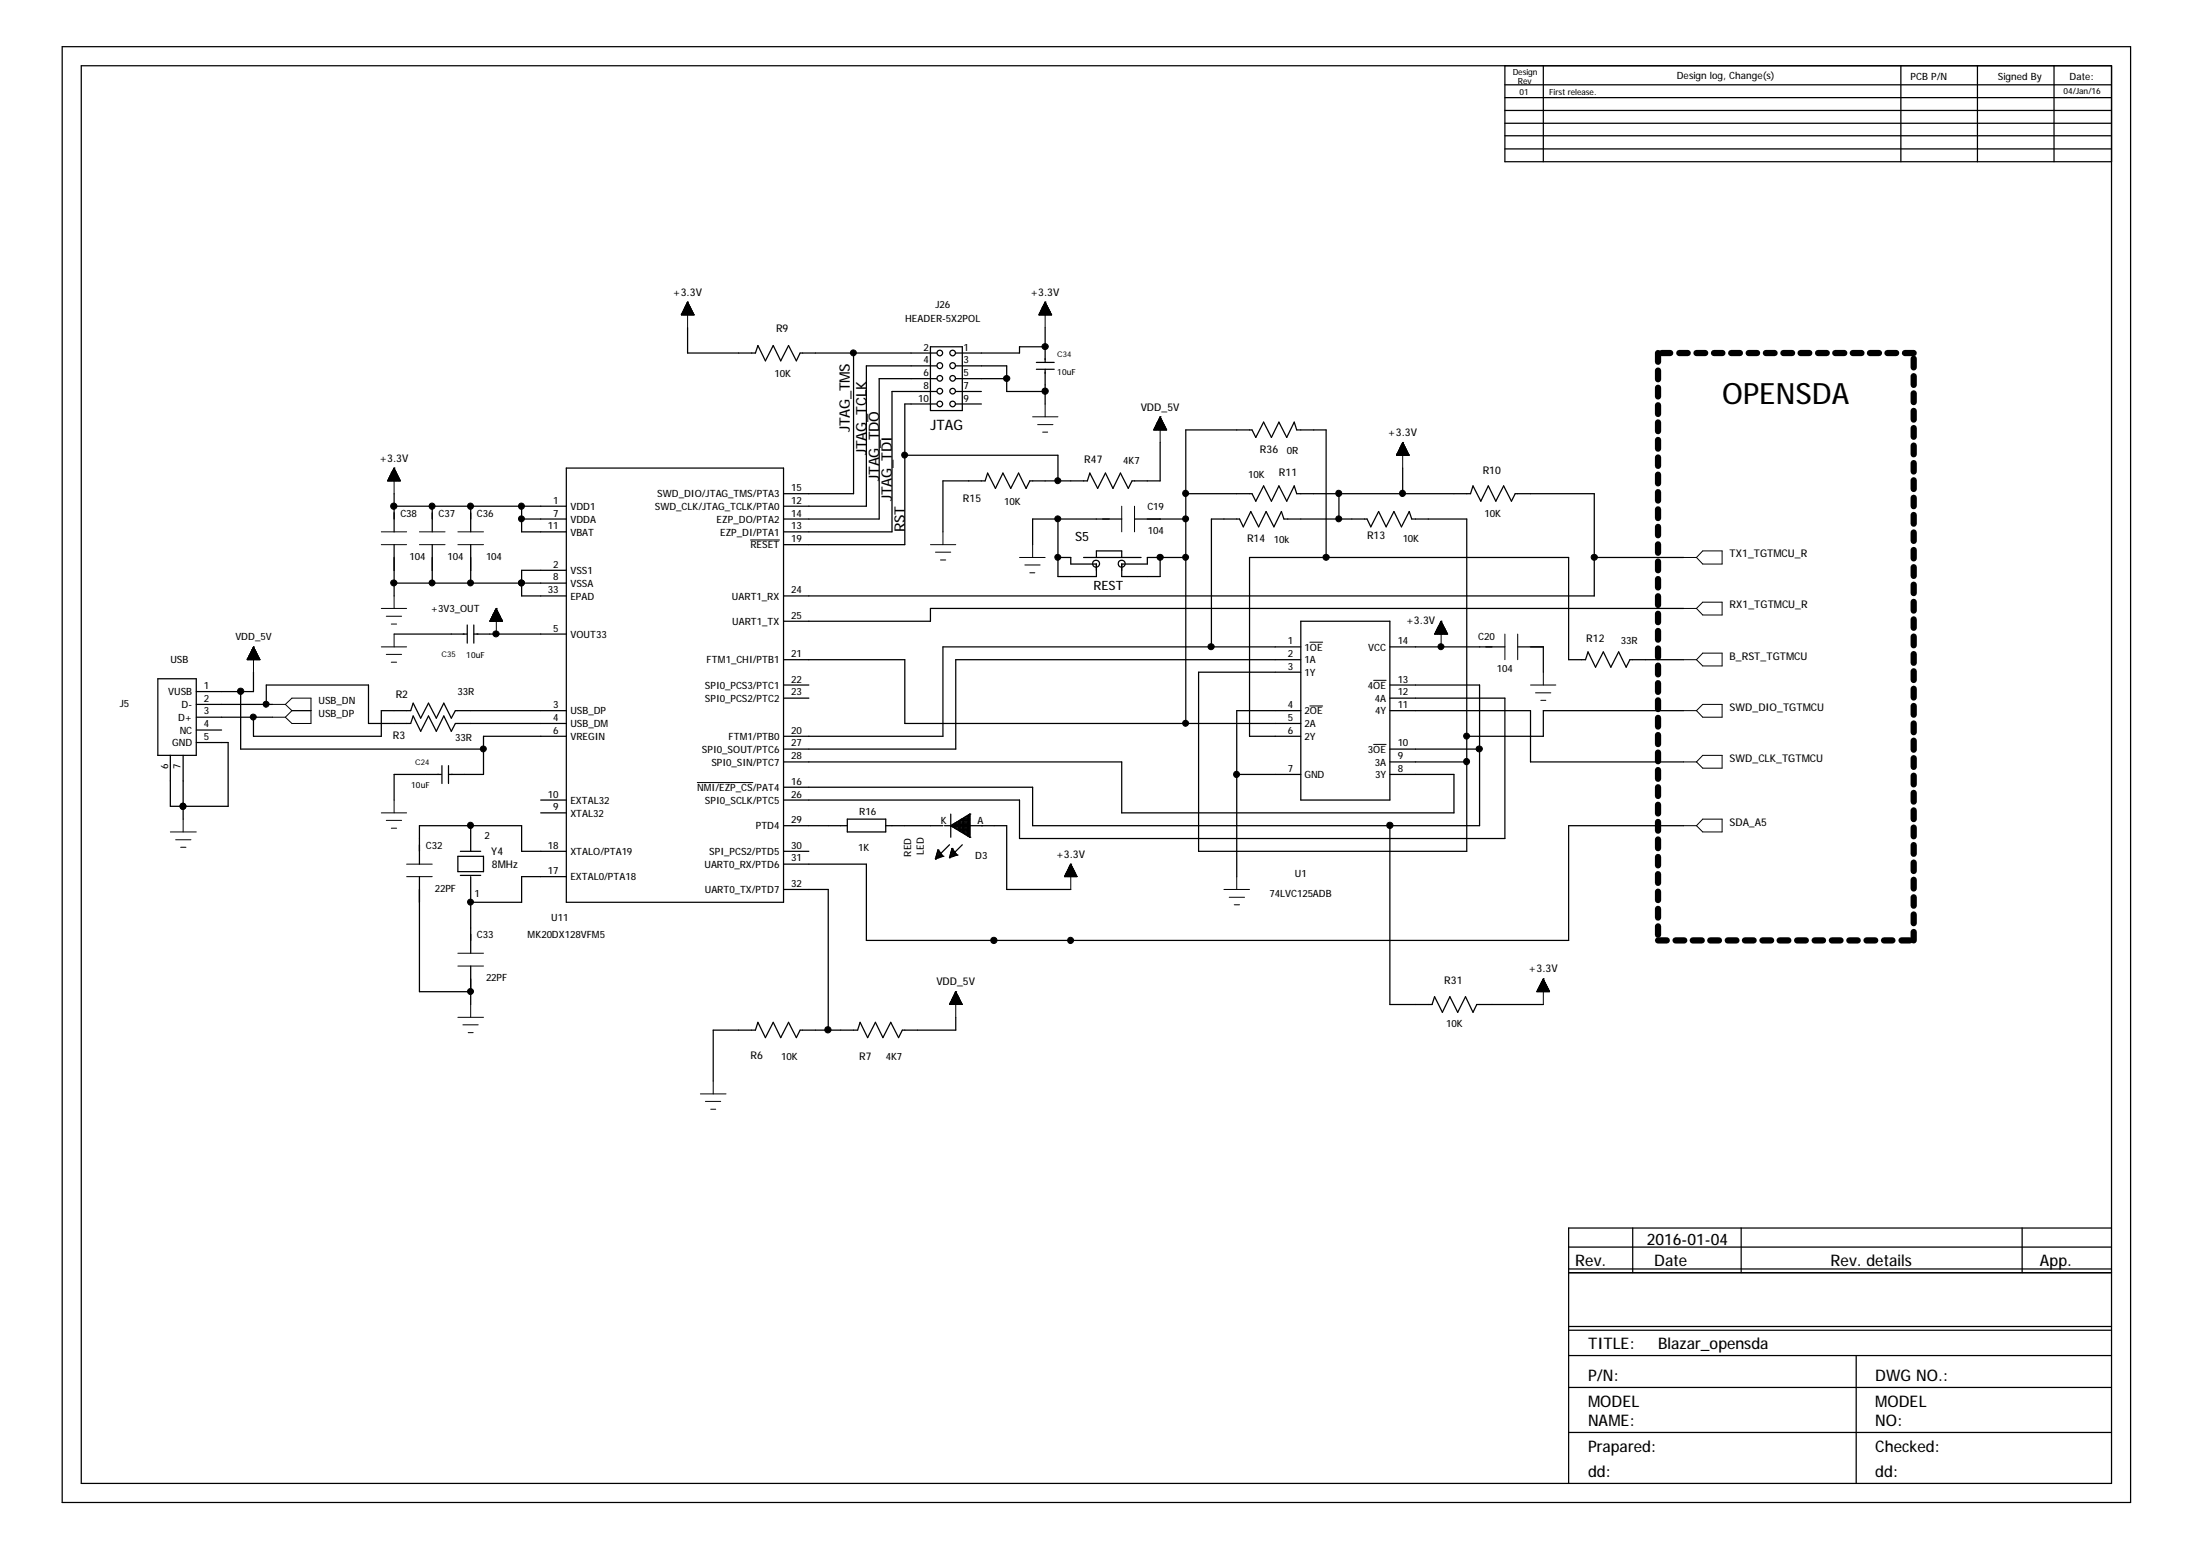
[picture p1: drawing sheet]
<svg xmlns="http://www.w3.org/2000/svg" width="297mm" height="210mm" viewBox="0 0 297 210" stroke-linecap="round" stroke-linejoin="round" font-family="sans-serif">
<g fill="none" stroke="#000" stroke-width=".17">
<path d="M8.4 6.3h280.2v197.2h-280.2zM11 8.9h275v192h-275zM203.8 8.9v13h82.2M203.8 11.5h82.2M203.8 13.2h82.2M203.8 15h82.2M203.8 16.7h82.2M203.8 18.4h82.2M209 8.9v13M257.5 8.9v13M267.8 8.9v13M278.2 8.9v13"/>
<path d="M203.8 20.2h82.2M93.1 44.4v3.4h9.2l.4-1 1 2.1 1-2.1 1 2.1 1.1-2.1 1.1 2.1 .5-1.1h18.5M115.6 47.8v19.1h-9.5M126 47h4.3v8.6h-4.3zM126.9 49.5h-9.6v19.1h-11.2M126.9 51.3h-7.8v19h-13M126.9 53h-6.1v19h-14.7M126.9 54.7h-4.3v19.1h-16.5M129.5 49.5h6.9v3.5h5.2M129.5 51.3h6.9M129.5 53h3.4M129.5 54.7h3.4"/>
<path d="M140.4 49.1h2.4M140.4 50h2.4M141.6 47h.1M141.6 47h-3.5v.8h-8.6M141.6 44.4v4.7M141.6 50v4.7M157.1 59.9v5.2h-3.8l-.5 1-1-2-1.1 2-1-2-1 2-1.1-2-.3 1h-7.8l-.5 1-1-2-1.1 2-1.1-2-1 2-1-2-.4 1h-5.7v6.9M53.4 68.6h.1M53.4 68.6h23.3M53.4 79h23.3M53.4 66.9v5.1M53.4 73.8v6.9"/>
<path d="M58.5 68.6h.1M58.5 68.6v3.4M58.5 73.8v5.2M63.8 68.6h.1M63.8 68.6v3.4M63.8 73.8v5.2M70.7 79h.1M70.7 70.3h6M70.7 68.6v3.4h6M76.7 63.4h29.4v58.8h-29.4zM76.7 77.2h-6v3.5h6M122.6 61.7h20.7v3.4"/>
<path d="M143.3 70.3v7.8h5.2v-1.7h-3.5v-.9h-1.7M146.8 75.5h7.8M148.5 75.5v-.9h3.4v.9M151.9 70.3h-12v3.5M153.7 70.3h6.9M157.1 75.5v2.6h-5.2v-1.7h3.5v-.9h5.2M160.6 66.9h9l.5 1 1.1-2.1 1 2.1 1-2.1 1.1 2.1 1-2.1 .3 1.1h23.6l.3-1.1 1.1 2.1 1-2.1 1 2.1 1.1-2.1 1 2.1 .5-1h10.7v13.8h-109.8M179.6 75.5v-17.3h-4l-.3-1-1 2-1.1-2-1 2-1-2-1.1 2-.5-1h-9v39.8M181.4 66.9v3.4M190 63.4v3.5M215.9 75.5h12.1M21.4 91.9h5.2v10.4h-5.2z"/>
<path d="M26.6 95.4h10.3M26.6 97.1h10.3M26.6 98.9h3.4M32.6 93.7v7.7h32.9M34.3 91v2.7h-7.7M36.1 95.4v-2.6h13.8v5.2h5.7l.4-1 1 2 1-2 1.1 2 1-2 1 2 .6-1h15M53.4 85.9h9.8M63.3 84.6v2.5M64.2 85.9h12.5M64.2 84.6v2.5M67.2 85.9h.1M76.7 96.2h-15l-.6 1.1-1-2.1-1 2.1-1.1-2.1-1 2.1-1-2.1-.4 1h-4v3.5h-17.3v-2.6"/>
<path d="M76.7 99.7h-11.2v5.2h-4.8M106.1 89.3h16.5v8.7h53.6M106.1 94.5h3.5M106.1 92.8h3.5M164.1 87.6v-17.3h3.8l.5 1 1-2 1.1 2 1-2 1.1 2 1-2 .3 1h11.3l.5 1 1-2 1 2 1.1-2 1 2 1.1-2 .3 1h7.5v45h-36.4v-24.3h13.9M176.2 84.1h12.1v24.2h-12.1zM176.2 87.6h-48.5v12.1h-21.6M176.2 89.3h-46.7v12.1h-23.4M176.2 96.2h-8.7v22.5M188.3 94.5h15.5v19.1h-65.7v-5.3h-32M188.3 87.6h15.5M188.3 96.2h19v7h20.7"/>
<path d="M188.3 92.8h12.1v19h-60.5v-5.2h-33.8M195.2 87.6h.1M205.6 87.6h3.4v3.4M228 96.2h-19v3.5h-10.3M228 89.3h-7.2l-.5 1.1-1.1-2.1-1 2.1-1-2.1-1.1 2.1-1-2.1-.3 1h-2.3v-13.8h-43.3v24.2h7M228 82.4h-102v1.7h-19.9M24.8 109.2h.1M24.8 102.3v8.6M26.6 100.6h4.3v8.6h-7.8v-6.9M56.8 118.7v15.6h7M59.8 104.9h-6.4v3.4M59.9 103.7v2.4"/>
<path d="M60.7 103.7v2.4M62 116h3.5v2h-3.5zM62.4 115.3h2.7M62.4 118.5h2.7M63.8 111.8h.1M63.8 111.8v3.5M63.8 118.7v10.4M73.2 108.3h3.5M73.2 110.1h3.5M76.7 118.7h-6v3.5h-6.9M76.7 115.3h-6v-3.5h-13.9v5.2M106.1 103.2h45.8v6.9h45v-5.2h-8.6"/>
<path d="M106.1 115.3h3.5M106.1 111.8h8.7M114.8 110.9h5.2v1.8h-5.2zM120 111.8h7.7M126.7 116.3h.1M126.8 116h.9M126.9 115.8h.7M126.9 115.6v.7M126.9 115.6h.6M127 115.4h.3M127 115.3h.2M127 115.1h.1"/>
<path d="M127 115.1l.2 .2M127 115.1l-.3 1.2M127 115.1v1.1M127.2 115.3l.5 .7M127.2 115.3v.8h-.4M127.4 115.5v.5M127.6 115.8v.2M127.7 116h.1M127.7 116l-1 .3M127.9 111.8h8.5v8.7h8.6M128.6 116.1h.1M128.6 114.4l-1.7 1.7"/>
<path d="M128.7 115.8h.9M128.8 111.8h.1M128.8 110.3v3.1M128.8 115.4v.6M128.8 111.8l2.6 1.6M128.8 115.6h.7M128.8 115.4h.6M128.9 115.3h.3M128.9 115.1h.2M128.9 114.9h.1M128.9 111.7v.2M128.9 114.9v1.1"/>
<path d="M128.9 114.9l.2 .2M128.9 114.9l-.3 1.2M129.1 111.6h2.3M129.1 112h2.3M129.1 115.1v.9h-.4M129.1 111.6v.4M129.1 115.1l.5 .7M129.3 111.5v.6M129.3 115.3v.6M129.3 112.2h2.1M129.4 111.5h2M129.5 111.4v.8"/>
<path d="M129.5 115.6v.2M129.6 115.8h.1M129.6 115.8l-1 .3M129.8 111.2v1.3M129.9 112.5h1.5M130.1 111v1.6M130.2 112.7h1.2M130.2 110.9h1.2M130.3 110.9v1.8M130.3 114.4l-1.7 1.7M130.7 110.7v2.3M130.8 113h.6"/>
<path d="M130.8 110.6h.6M130.9 110.5v2.5M131 110.5v2.7M131.1 113.2h.3M131.1 110.4h.3M131.2 110.3v3M131.4 110.3h.1M131.4 113.4h.1M131.4 110.3v3.1M131.4 110.3l-2.6 1.5M131.4 111.3h-1.8v1h1.8M131.4 111.1h-1.4v1.4"/>
<path d="M131.4 110.8h-.9v2h.9M167.5 104.9h8.7M188.3 111.8v24.2h5.7l.3-1 1.1 2.1 1-2.1 1 2.1 1.1-2.1 1 2.1 .5-1.1h9M188.3 103.2h10.4M188.3 101.4h12.1M228 111.8h-15.5v15.6h-95.2v-10.4h-11.2M63.8 122.2h.1M63.8 134.3h.1M63.8 130.8v5.2M106.1 120.5h6.1v19M129.5 137.8v1.7h-7.3l-.5 1-1.1-2.1-1 2.1-1-2.1-1.1 2.1-1-2.1-.3 1.1h-7.8l-.5 1-1.1-2.1-1.1 2.1-1-2.1-1 2.1-1-2.1-.4 1.1h-5.7v6.9M134.7 127.4h.1"/>
<path d="M145 127.4h.1M212.5 179.6h73.5M212.5 171.8h73.5M212.5 172.4h73.5M212.5 168.9h73.5M221.1 166.3v6.1M235.8 166.3v6.1M273.9 166.3v6.1M286 166.3h-73.5v34.6M212.5 180.1h73.5M212.5 183.6h73.5M212.5 187.9h73.5"/>
<path d="M212.5 194h73.5M251.4 183.6v17.3"/>
<circle cx="127.3" cy="49.5" r=".39"/>
<circle cx="127.3" cy="53" r=".38"/>
<circle cx="127.3" cy="54.7" r=".38"/>
<circle cx="127.3" cy="47.8" r=".38"/>
<circle cx="127.3" cy="51.2" r=".38"/>
<circle cx="129" cy="49.5" r=".39"/>
<circle cx="129" cy="53" r=".38"/>
<circle cx="129" cy="47.8" r=".38"/>
<circle cx="129" cy="54.7" r=".38"/>
<circle cx="129" cy="51.2" r=".38"/>
<circle cx="148.5" cy="76.3" r=".47"/>
<circle cx="151.9" cy="76.3" r=".47"/>
</g>
<g fill="none" stroke="#000" stroke-width=".85">
<path d="M224.6 47.8v1.2M224.6 50.2v1.2M224.6 52.5v1.2M224.6 54.9v1.2M224.6 57.2v1.2M224.6 59.6v1.2M225.1 47.8h1.1M227.5 47.8h1.1M229.8 47.8h1.2M232.2 47.8h1.1M234.5 47.8h1.2M236.9 47.8h1.1"/>
<path d="M239.2 47.8h1.2M241.6 47.8h1.1M243.9 47.8h1.2M246.3 47.8h1.1M248.6 47.8h1.2M251 47.8h1.1M253.3 47.8h1.2M255.7 47.8h1.1M258 47.8h1.2M259.2 48.6v1.2M259.2 50.9v1.2M259.2 53.3v1.2"/>
<path d="M259.2 55.6v1.2M259.2 58v1.2M224.6 61.9v1.2M224.6 64.3v1.2M224.6 66.6v1.2M224.6 69v1.2M224.6 71.3v1.2M224.6 73.7v1.2M224.6 76v1.2M224.6 78.4v1.2M259.2 60.3v1.2M259.2 62.7v1.2"/>
<path d="M259.2 65v1.2M259.2 67.4v1.2M259.2 69.7v1.2M259.2 72.1v1.2M259.2 74.5v1.1M259.2 76.8v1.2M259.2 79.2v1.1M224.6 80.7v1.2M224.6 83.1v1.2M224.6 85.4v1.2M224.6 87.8v1.2M224.6 90.1v1.2"/>
<path d="M224.6 92.5v1.2M224.6 94.8v1.2M224.6 97.2v1.2M224.6 99.5v1.3M259.2 81.5v1.2M259.2 83.9v1.1M259.2 86.2v1.2M259.2 88.6v1.2M259.2 90.9v1.2M259.2 93.3v1.2M259.2 95.6v1.2M259.2 98v1.2"/>
<path d="M224.6 101.9v1.2M224.6 104.3v1.2M224.6 106.6v1.2M224.6 109v1.2M224.6 111.3v1.2M224.6 113.7v1.2M224.6 116v1.2M224.6 118.4v1.2M259.2 100.3v1.2M259.2 102.7v1.2M259.2 105v1.2M259.2 107.4v1.2"/>
<path d="M259.2 109.7v1.2M259.2 112.1v1.2M259.2 114.4v1.2M259.2 116.8v1.2M259.2 119.1v1.2M224.6 120.7v1.2M224.6 123.1v1.2M224.6 125.4v1.2M224.6 127.4h1.2M226.9 127.4h1.2M229.3 127.4h1.2M231.6 127.4h1.2"/>
<path d="M234 127.4h1.2M236.3 127.4h1.2M238.7 127.4h1.2M241 127.4h1.2M243.4 127.4h1.2M245.8 127.4h1.1M248.1 127.4h1.2M250.5 127.4h1.1M252.8 127.4h1.2M255.2 127.4h1.1M257.6 127.4h1.1M259.2 121.5v1.2"/>
<path d="M259.2 123.8v1.2M259.2 126.2v1.2"/>
</g>
<g fill="none" stroke="#000" stroke-width=".14">
<path d="M92.3 42.6h1.7M92.3 42.5v.1M92.4 42.5h1.5M92.4 42.4h1.5v.2M92.4 42.4v.2M92.4 42.3h1.5M92.5 42.6v-.3h1.3v.3M92.5 42.2h1.3M92.5 42.1h1.3v.5M92.6 42h1.1v.6M92.6 42v.6M92.6 42h1.1"/>
<path d="M92.7 41.9h.9v.7M92.7 41.8h.9M92.7 41.8v.8M92.8 41.7h.8v.9M92.8 41.6h.7v1M92.8 41.5v1.1M92.8 41.5h.6M92.9 41.5h.5v1.1M92.9 41.4v1.2M92.9 41.4h.5M92.9 41.3h.4v1.3M92.9 41.2v1.4"/>
<path d="M93 41.2h.3M93 41.2h.3v1.4M93 41.1v1.5M93 41.1h.3M93 41h.2v1.6M93 41v1.6M93.1 40.9h.1M93.1 40.9v3.5M93.1 40.9l-.8 1.7M93.1 40.9l.9 1.7h-1.7M93.1 41h.1M93.5 41.7h-.7v.9"/>
<path d="M93.7 42.1h-1.2v.5M139.9 56.4h3.4M140.5 57.5h2.1M140.8 42.6h1.6M140.8 42.5h1.6M140.8 42.5v.1M140.8 42.4h1.5v.2M140.8 42.4v.2M140.8 42.3h1.5M140.9 42.6v-.3h1.4v.3M140.9 42.2h1.3M140.9 42.1h1.3v.5"/>
<path d="M140.9 42.1v.5M141 42.1h1.2M141 42h1.1v.6M141 42v.6M141.1 42h1M141.1 41.9h1v.7M141.1 41.8v.8M141.1 41.8h.9M141.1 41.7h.9v.9M141.1 41.7v.9M141.2 41.7h.7M141.2 41.6h.7v1"/>
<path d="M141.2 58.5h.7M141.2 41.5v1.1M141.3 41.5h.6M141.3 41.5h.6v1.1M141.4 41.3h.4v1.3M141.4 41.2h.3v1.4M141.4 41.1v1.5M141.5 41.1h.2M141.5 41h.1v1.6M141.6 40.9h.1M141.6 40.9l.9 1.7h-1.8zM141.6 40.9v3.5"/>
<path d="M141.6 54.7v1.7M141.6 41h-.1v1.6M141.7 41.2h-.3v1.4M141.8 41.4h-.5v1.2M156.3 58.1h1.7v.1M156.3 58.1h1.6M156.3 58.1v.1M156.4 58.2v-.2h1.5v.2M156.4 57.9h1.5M156.5 58.2v-.4h1.4v.4M156.5 57.8h1.3M156.5 57.7h1.3v.5"/>
<path d="M156.5 57.7v.5M156.5 57.6h1.2M156.6 57.6h1.1v.6M156.6 57.5v.7M156.6 57.5h1M156.6 57.5h1v.7M156.6 57.4v.8M156.7 57.4h.9M156.7 57.3h.9v.9M156.7 57.2v1M156.8 57.2h.7M156.8 57.2h.7v1"/>
<path d="M156.8 57.1v1.1M156.8 57.1h.7M156.9 57h.5v1.2M156.9 56.9h.5v1.3M156.9 56.8v1.4M157 56.8h.3M157 56.7h.3v1.5M157.1 56.6h.1v1.6M157.1 56.4h.1M157.1 56.4v3.5M157.1 56.4l.9 1.8h-1.7zM157.2 56.5h-.1v1.7"/>
<path d="M157.3 56.7h-.3v1.5M157.4 57h-.5v1.2M190 59.9h.1M190 59.9v3.5M190 59.9l.9 1.8h-1.8zM51.6 72h3.5M51.6 73.8h3.5M52.5 65h1.7v.1M52.5 65v.1M52.6 65h1.5M52.6 64.9h1.5v.2M52.6 64.8h1.5"/>
<path d="M52.6 64.9v.2M52.7 65.1v-.4h1.4v.4M52.7 64.7h1.3M52.7 65.1v-.5h1.3v.5M52.8 64.6h1.1M52.8 64.5h1.1v.6M52.8 64.4v.7M52.9 64.4h1M52.9 64.4h.9v.7M52.9 64.3v.8M52.9 64.3h.9M53 64.2h.8v.9"/>
<path d="M53 64.1v1M53 64.1h.8M53 64.1h.7v1M53 64v1.1M53 64h.7M53.1 63.9h.5v1.2M53.1 63.9v1.2M53.1 63.9h.5M53.2 63.8h.4v1.3M53.3 63.7h.2v1.4M53.3 63.5h.1v1.6M53.3 63.5v1.6"/>
<path d="M53.3 63.5h.1M53.4 63.4h.1M53.4 63.4v3.5M53.4 63.4l.8 1.7h-1.7zM53.5 63.6h-.2v1.5M53.6 63.7h-.4v1.4M56.8 72h3.5M56.8 73.8h3.5M62 72h3.5M62 73.8h3.5M101.6 73.1h4M126 73.8h3.5"/>
<path d="M126.7 74.8h2.1M127.4 75.8h.7M127.7 72v1.8M138.1 75.5h3.5M138.8 76.5h2.1M139.5 77.6h.7M139.9 73.8v1.7M151.9 68.6v3.4M153.7 68.6v3.4M189.2 61.7v-.1h1.6v.1M189.2 61.5h1.6M189.2 61.4h1.6v.3"/>
<path d="M189.2 61.4v.3M189.3 61.4h1.5M189.3 61.3h1.4v.4M189.3 61.3v.4M189.4 61.2h1.3M189.4 61.2h1.2v.5M189.4 61.1h1.2M189.4 61.1v.6M189.4 61.7v-.7h1.1v.7M189.5 61h1M189.5 60.9h1v.8M189.5 60.8v.9"/>
<path d="M189.6 60.8h.9M189.6 60.8h.8v.9M189.7 60.6h.7v1.1M189.7 60.6v1.1M189.7 60.6h.6M189.7 60.5h.6v1.2M189.7 60.4v1.3M189.8 60.4h.4M189.8 60.3h.4v1.4M189.8 60.3v1.4M189.8 60.3h.4M189.9 60.2h.3v1.5"/>
<path d="M189.9 60.1v1.6M189.9 60.1h.2M189.9 60h.2v1.7M189.9 60v1.7M190 60h.1M190.4 60.7h-.8v1M228 75.5h1.8M230.6 74.6h2.7v1.8h-2.7l-.8-.9zM33.5 89.3h1.7M33.5 89.2v.1M33.6 89.2h1.5M33.6 89.1h1.5v.2"/>
<path d="M33.6 89.1v.2M33.6 89h1.5M33.7 89h1.3v.3M33.7 89v.3M33.7 88.9h1.3M33.7 89.3v-.5h1.3v.5M33.7 88.7h1.2M33.8 88.7h1.1v.6M33.8 88.7v.6M33.8 88.6h1M33.9 88.6h.9v.7M33.9 88.5h.9"/>
<path d="M33.9 88.5v.8M34 88.4h.8v.9M34 88.3h.7v1M34 88.2v1.1M34 88.2h.6M34.1 88.2h.5v1.1M34.1 88h.4v1.3M34.1 87.9v1.4M34.2 87.9h.3M34.2 87.9h.3v1.4M34.2 87.8v1.5M34.2 87.8h.3"/>
<path d="M34.2 87.7h.2v1.6M34.2 87.7v1.6M34.3 87.6h.1M34.3 87.6v3.4M34.3 87.6l-.8 1.7M34.3 87.6l.9 1.7h-1.7M34.3 87.7h.1M34.6 88.1h-.5v1.2M34.7 88.4h-.7v.9M36.9 95.4h1.8M36.9 97.1h1.8M38.7 95.4l.8 .8"/>
<path d="M38.7 95.4l.8-.9h2.6v3.5h-2.6l-.8-.9M39.5 96.2h2.6M39.5 96.2l-.8 .9M51.6 82.4h3.5M51.6 87.6h3.5M52.3 88.6h2.1M52.3 83.5h2.1M53 89.7h.7M53 84.5h.7M53.4 80.7v1.7M53.4 85.9v1.7M66.4 84.1v-.1h1.6v.1"/>
<path d="M66.4 84h1.6M66.5 83.9h1.5v.2M66.5 83.8h1.4v.3M66.5 83.7v.4M66.5 83.7h1.4M66.6 83.7h1.2v.4M66.6 83.6v.5M66.6 83.6h1.2M66.6 84.1v-.6h1.2v.6M66.7 83.5h1M66.7 84.1v-.7h1v.7M66.8 83.3h.8"/>
<path d="M66.8 83.2h.8v.9M66.8 83.2v.9M66.8 83.2h.8M66.8 83.1h.7v1M66.8 83v1.1M66.9 83h.6M66.9 83h.6v1.1M66.9 82.9v1.2M67 82.9h.4M67 82.8h.4v1.3M67.1 82.7h.3v1.4M67.1 82.6v1.5"/>
<path d="M67.1 82.6h.2M67.1 82.5h.2v1.6M67.2 82.4h.1M67.2 82.4v3.5M67.2 82.4l.9 1.7h-1.8zM67.2 82.5h-.1v1.6M67.4 82.7h-.4v1.4M67.9 83.9h-1.4v.2M177.4 87h1.8M177.4 95.6h1.8M186.1 92.1h1.6M194.4 85.9v-.1h1.6v.1"/>
<path d="M194.4 85.7h1.6M194.4 85.9v-.2h1.6v.2M194.5 85.6h1.4M194.5 85.5h1.4v.4M194.5 85.5v.4M194.6 85.4h1.2M194.6 85.4h1.2v.5M194.6 85.4v.5M194.6 85.3h1.2M194.6 85.3h1.1v.6M194.6 85.2v.7M194.7 85.2h1"/>
<path d="M194.7 85.1h1v.8M194.7 85.1v.8M194.7 85h.9M194.8 85h.8v.9M194.8 84.9v1M194.8 84.9h.8M194.9 84.8h.6v1.1M194.9 84.7h.6v1.2M195 84.6h.4v1.3M195 84.5v1.4M195 84.5h.4M195.1 84.4h.2v1.5"/>
<path d="M195.1 84.3h.1v1.6M195.1 84.2v1.7M195.2 84.2h.1M195.2 84.1h.1M195.2 84.1v3.5M195.2 84.1l.9 1.8h-1.8zM195.3 84.3h-.2v1.6M195.5 84.6h-.6v1.3M195.5 84.8h-.6v1.1M203.8 85.9v3.4M205.6 85.9v3.4M207.3 92.8h3.4"/>
<path d="M208 93.8h2.1M208.7 94.8h.7M209 91v1.8M228 96.2h1.8M228 89.3h1.8M228 82.4h1.8M229.8 96.2l.8-.8h2.7v1.7h-2.7zM229.8 82.4l.8-.9h2.7v1.8h-2.7zM230.6 88.4h2.7v1.8h-2.7l-.8-.9zM23.1 112.7h3.5M23.8 113.7h2.1M24.5 114.7h.7"/>
<path d="M24.8 110.9v1.8M51.6 110.1h3.5M52.3 111.1h2.1M53 112.2h.7M53.4 108.3v1.8M55.1 117h3.4M55.1 118.7h3.4M94.4 106h7.6M144.2 118.7h1.7M144.2 118.6v.1M144.2 118.6h1.6M144.3 118.5h1.5v.2"/>
<path d="M144.3 118.5v.2M144.3 118.5h1.5M144.4 118.4h1.3v.3M144.4 118.3h1.3M144.4 118.3v.4M144.4 118.3h1.2v.4M144.4 118.2v.5M144.4 118.2h1.2M144.5 118.7v-.6h1.1v.6M144.5 118h1M144.6 118h.9v.7M144.6 117.8h.9v.9"/>
<path d="M144.6 117.8v.9M144.7 117.8h.7M144.7 117.7h.7v1M144.7 117.6v1.1M144.7 117.6h.6M144.7 117.6h.6v1.1M144.7 117.5v1.2M144.8 117.5h.4M144.8 117.4h.4v1.3M144.8 117.3v1.4M144.9 117.3h.3M144.9 117.3h.3v1.4"/>
<path d="M144.9 117.2v1.5M144.9 117.2h.2M144.9 117.2h.2v1.5M144.9 117.1v1.6M145 117.1h.1M145 117h.1M145 117v3.5M145 117l-.8 1.7M145 117l.9 1.7M145.5 117.9h-.9v.8M167.5 118.7v1.8M186.1 100.8h1.6"/>
<path d="M228 103.2h1.8M228 111.8h1.8M230.6 110.9h2.7v1.8h-2.7l-.8-.9zM230.6 102.3h2.7v1.7h-2.7l-.8-.8zM62 129.1h3.5M62 130.8h3.5M62 137.8h3.5M62.7 138.8h2.1M63.4 139.8h.7M63.8 136v1.8M128.6 136v-.1h1.7v.1M128.7 135.9h1.6"/>
<path d="M128.7 135.8h1.5v.2M128.7 135.8v.2M128.7 135.7h1.5M128.8 135.7h1.3v.3M128.8 135.7v.3M128.8 135.6h1.3M128.9 135.6h1.2v.4M128.9 135.4h1.1v.6M128.9 135.4v.6M128.9 135.3h1.1M129 135.3h1v.7M129 135.2h.9"/>
<path d="M129 135.2v.8M129.1 135.1h.8v.9M129.1 135h.7v1M129.1 134.9v1.1M129.2 134.9h.6M129.2 134.8h.6v1.2M129.2 134.8v1.2M129.2 134.8h.5M129.2 134.7h.5v1.3M129.2 134.6v1.4M129.3 134.6h.3M129.3 134.6h.3v1.4"/>
<path d="M129.3 134.5v1.5M129.4 134.5h.2M129.4 134.4h.1v1.6M129.4 134.3v1.7M129.5 134.3h.1M129.5 134.3v3.5M129.5 134.3l-.9 1.7M129.5 134.3l.8 1.7h-1.7M129.8 135.1h-.7v.9M130 135.5h-1.1v.5M165.8 120.5h3.4M166.5 121.5h2.1"/>
<path d="M167.2 122.5h.7M208.2 134.3v-.1h1.6v.1M208.2 134.2h1.6M208.3 134.1h1.5v.2M208.3 134v.3M208.3 134h1.5M208.3 134h1.4v.3M208.3 133.9v.4M208.4 133.9h1.3M208.4 133.8h1.3v.5M208.4 133.8v.5M208.4 133.7h1.2"/>
<path d="M208.4 134.3v-.6h1.2v.6M208.5 133.6h1M208.5 133.5h1v.8M208.5 133.5v.8M208.6 133.4h.9M208.6 133.4h.9v.9M208.6 133.3v1M208.7 133.3h.7M208.7 133.3h.7v1M208.7 133.1h.6v1.2M208.7 133.1v1.2M208.8 133.1h.5"/>
<path d="M208.8 133h.4v1.3M208.9 132.8h.3v1.5M209 132.7h.1v1.6M209 132.6v1.7M209 132.6h.1M209 132.6v3.4M209 132.6l.9 1.7h-1.7zM209.1 132.8h-.2v1.5M209.2 132.9h-.4v1.4M209.3 133.2h-.6v1.1M94.9 148.1h3.4M95.5 149.2h2.1"/>
<path d="M96.3 150.2h.6M96.6 146.4v1.7"/>
</g>
<g fill="#000" stroke="#000" stroke-width=".14">
<circle cx="115.6" cy="47.8" r=".4"/>
<circle cx="136.4" cy="51.3" r=".42"/>
<circle cx="141.6" cy="53" r=".43"/>
<circle cx="141.6" cy="46.9" r=".42"/>
<circle cx="53.3" cy="68.5" r=".43"/>
<circle cx="53.3" cy="78.9" r=".42"/>
<circle cx="58.5" cy="68.5" r=".42"/>
<circle cx="58.5" cy="78.9" r=".4"/>
<circle cx="63.7" cy="68.5" r=".42"/>
<circle cx="63.7" cy="78.9" r=".4"/>
<circle cx="70.6" cy="68.5" r=".42"/>
<circle cx="70.6" cy="78.9" r=".4"/>
<circle cx="70.6" cy="70.3" r=".4"/>
<circle cx="122.5" cy="61.6" r=".4"/>
<circle cx="143.3" cy="75.5" r=".4"/>
<circle cx="143.3" cy="70.3" r=".4"/>
<circle cx="143.3" cy="65.1" r=".4"/>
<circle cx="157.1" cy="75.5" r=".42"/>
<circle cx="160.6" cy="66.8" r=".42"/>
<circle cx="160.6" cy="75.5" r=".4"/>
<circle cx="160.6" cy="70.3" r=".4"/>
<circle cx="179.6" cy="75.5" r=".42"/>
<circle cx="181.3" cy="66.8" r=".42"/>
<circle cx="181.3" cy="70.3" r=".4"/>
<circle cx="190" cy="66.8" r=".42"/>
<circle cx="216" cy="75.5" r=".42"/>
<circle cx="32.6" cy="93.6" r=".43"/>
<circle cx="34.3" cy="97.1" r=".4"/>
<circle cx="36" cy="95.4" r=".4"/>
<circle cx="67.2" cy="85.8" r=".42"/>
<circle cx="160.6" cy="97.9" r=".4"/>
<circle cx="164.1" cy="87.6" r=".42"/>
<circle cx="195.2" cy="87.6" r=".4"/>
<circle cx="198.6" cy="99.7" r=".4"/>
<circle cx="24.8" cy="109.2" r=".42"/>
<circle cx="63.7" cy="111.8" r=".42"/>
<circle cx="65.5" cy="101.4" r=".4"/>
<circle cx="167.5" cy="104.9" r=".42"/>
<circle cx="188.3" cy="111.8" r=".43"/>
<circle cx="198.6" cy="103.1" r=".42"/>
<circle cx="200.4" cy="101.4" r=".42"/>
<circle cx="63.7" cy="122.2" r=".4"/>
<circle cx="63.7" cy="134.3" r=".4"/>
<circle cx="112.1" cy="139.5" r=".43"/>
<circle cx="134.6" cy="127.3" r=".43"/>
<circle cx="145" cy="127.3" r=".42"/>
</g>
<text font-size="4" x="233.3" y="54.7">OPENSDA</text>
<g font-size="2.2">
<text x="213.4" y="171.5">Rev.</text>
<text x="223.1" y="168.5">2016-01-04</text>
<text x="224.1" y="171.5">Date</text>
<text x="247.9" y="171.5">Rev. details</text>
<text x="276.3" y="171.5">App.</text>
<text x="215.1" y="182.7">TITLE:</text>
<text x="224.6" y="182.7">Blazar_opensda</text>
<text x="215.1" y="190.5">MODEL</text>
<text x="215.1" y="187">P/N:</text>
<text x="254" y="187">DWG NO.:</text>
<text x="254" y="190.5">MODEL</text>
<text x="215.1" y="193.1">NAME:</text>
<text x="215.1" y="196.6">Prapared:</text>
<text x="254" y="193.1">NO:</text>
<text x="254" y="196.6">Checked:</text>
<text x="215.1" y="200">dd:</text>
<text x="254" y="200">dd:</text>
</g>
<g font-size="1.9">
<text x="115.1" y="58.5" transform="rotate(-90 115.1 58.5)">JTAG_TMS</text>
<text x="126" y="58.2">JTAG</text>
<text x="117.3" y="61.7" transform="rotate(-90 117.3 61.7)">JTAG_TCLK</text>
<text x="119.1" y="65.1" transform="rotate(-90 119.1 65.1)">JTAG_TDO</text>
<text x="120.8" y="67.9" transform="rotate(-90 120.8 67.9)">JTAG_TDI</text>
<text x="122.6" y="72" transform="rotate(-90 122.6 72)">RST</text>
</g>
<g font-size="1.7">
<text x="145.6" y="73.3">S5</text>
<text x="148.1" y="79.9">REST</text>
</g>
<g font-size="1.4">
<text x="227.1" y="10.7">Design log, Change(s)</text>
<text x="258.8" y="10.8">PCB P/N</text>
<text x="270.6" y="10.8">Signed By</text>
<text x="280.3" y="10.9">Date:</text>
<text x="91.1" y="40.1">+3.3V</text>
<text x="126.7" y="41.8">J26</text>
<text x="139.6" y="40.1">+3.3V</text>
<text x="105.1" y="44.9">R9</text>
<text x="122.6" y="43.7">HEADER-5X2POL</text>
<text x="125.1" y="47.5">2</text>
<text x="130.5" y="47.5">1</text>
<text x="104.9" y="51.1">10K</text>
<text x="125.1" y="49.2">4</text>
<text x="125.1" y="50.9">6</text>
<text x="125.1" y="52.7">8</text>
<text x="130.5" y="49.2">3</text>
<text x="130.5" y="50.9">5</text>
<text x="130.5" y="52.7">7</text>
<text x="124.4" y="54.4">10</text>
<text x="130.5" y="54.4">9</text>
<text x="154.5" y="55.6">VDD_5V</text>
<text x="188" y="59.1">+3.3V</text>
<text x="51.4" y="62.5">+3.3V</text>
<text x="146.9" y="62.8">R47</text>
<text x="152.1" y="62.8">4K7</text>
<text x="169.1" y="64.7">10K</text>
<text x="170.6" y="61.4">R36</text>
<text x="173.2" y="64.5">R11</text>
<text x="174.3" y="61.5">0R</text>
<text x="200.8" y="64.1">R10</text>
<text x="54.2" y="69.9">C38</text>
<text x="59.4" y="69.9">C37</text>
<text x="64.6" y="69.9">C36</text>
<text x="74.2" y="71.7">11</text>
<text x="74.9" y="68.3">1</text>
<text x="74.9" y="69.9">7</text>
<text x="77.3" y="69.1">VDD1</text>
<text x="77.3" y="70.8">VDDA</text>
<text x="88.7" y="69.1">SWD_CLK/JTAG_TCLK/PTA0</text>
<text x="89" y="67.4">SWD_DIO/JTAG_TMS/PTA3</text>
<text x="97.1" y="70.8">EZP_DO/PTA2</text>
<text x="107.1" y="66.5">15</text>
<text x="107.1" y="68.3">12</text>
<text x="107.1" y="69.9">14</text>
<text x="107.1" y="71.7">13</text>
<text x="130.4" y="68">R15</text>
<text x="136" y="68.4">10K</text>
<text x="155.4" y="69.1">C19</text>
<text x="201.1" y="69.9">10K</text>
<text x="55.5" y="75.8">104</text>
<text x="60.6" y="75.8">104</text>
<text x="65.8" y="75.8">104</text>
<text x="74.9" y="76.9">2</text>
<text x="77.3" y="72.5">VBAT</text>
<text x="77.3" y="77.7">VSS1</text>
<text x="97.5" y="72.5">EZP_DI/PTA1</text>
<text x="101.6" y="74.3">RESET</text>
<text x="107.1" y="73.4">19</text>
<text x="155.5" y="72.4">104</text>
<text x="168.9" y="73.5">R14</text>
<text x="172.6" y="73.6">10k</text>
<text x="185.2" y="73">R13</text>
<text x="190" y="73.4">10K</text>
<text x="234.3" y="75.5">TX1_TGTMCU_R</text>
<text x="58.4" y="82.9">+3V3_OUT</text>
<text x="74.2" y="80.3">33</text>
<text x="74.9" y="78.6">8</text>
<text x="77.3" y="79.5">VSSA</text>
<text x="77.3" y="81.2">EPAD</text>
<text x="99.1" y="81.2">UART1_RX</text>
<text x="107.1" y="80.3">24</text>
<text x="107.1" y="83.8">25</text>
<text x="234.3" y="82.4">RX1_TGTMCU_R</text>
<text x="23.1" y="89.8">USB</text>
<text x="31.9" y="86.7">VDD_5V</text>
<text x="74.9" y="85.5">5</text>
<text x="77.3" y="86.4">VOUT33</text>
<text x="95.7" y="89.8">FTM1_CHI/PTB1</text>
<text x="99.2" y="84.6">UART1_TX</text>
<text x="107.1" y="89">21</text>
<text x="174.4" y="87.3">1</text>
<text x="174.4" y="89">2</text>
<text x="176.7" y="88.1">1OE</text>
<text x="176.7" y="89.8">1A</text>
<text x="185.3" y="88.1">VCC</text>
<text x="189.3" y="87.3">14</text>
<text x="190.5" y="84.5">+3.3V</text>
<text x="200.2" y="86.7">C20</text>
<text x="214.8" y="87">R12</text>
<text x="219.5" y="87.3">33R</text>
<text x="234.3" y="89.3">B_RST_TGTMCU</text>
<text x="16.2" y="95.7">J5</text>
<text x="22.8" y="94.2">VUSB</text>
<text x="24.6" y="95.9">D-</text>
<text x="27.6" y="93.3">1</text>
<text x="27.6" y="95.1">2</text>
<text x="43.1" y="95.4">USB_DN</text>
<text x="53.6" y="94.6">R2</text>
<text x="62" y="94.2">33R</text>
<text x="74.9" y="95.9">3</text>
<text x="95.5" y="93.3">SPI0_PCS3/PTC1</text>
<text x="95.5" y="95.1">SPI0_PCS2/PTC2</text>
<text x="107.1" y="92.4">22</text>
<text x="107.1" y="94.2">23</text>
<text x="174.4" y="90.7">3</text>
<text x="174.4" y="95.9">4</text>
<text x="176.7" y="91.5">1Y</text>
<text x="185.3" y="93.3">4OE</text>
<text x="186.2" y="95.1">4A</text>
<text x="189.3" y="95.9">11</text>
<text x="189.3" y="94.2">12</text>
<text x="189.3" y="92.4">13</text>
<text x="202.7" y="91">104</text>
<text x="23.3" y="101.1">GND</text>
<text x="24.1" y="97.6">D+</text>
<text x="24.3" y="99.4">NC</text>
<text x="27.6" y="96.7">3</text>
<text x="27.6" y="98.5">4</text>
<text x="27.6" y="100.2">5</text>
<text x="43.1" y="97.1">USB_DP</text>
<text x="53.2" y="100.1">R3</text>
<text x="61.6" y="100.4">33R</text>
<text x="74.9" y="97.6">4</text>
<text x="74.9" y="99.4">6</text>
<text x="77.3" y="96.7">USB_DP</text>
<text x="77.3" y="98.5">USB_DM</text>
<text x="77.3" y="100.2">VREGIN</text>
<text x="95.1" y="102">SPI0_SOUT/PTC6</text>
<text x="98.7" y="100.2">FTM1/PTB0</text>
<text x="107.1" y="99.4">20</text>
<text x="107.1" y="101.1">27</text>
<text x="174.4" y="97.6">5</text>
<text x="174.4" y="99.4">6</text>
<text x="176.7" y="96.7">2OE</text>
<text x="176.7" y="98.5">2A</text>
<text x="176.7" y="100.2">2Y</text>
<text x="185.3" y="102">3OE</text>
<text x="186.3" y="96.7">4Y</text>
<text x="189.3" y="101.1">10</text>
<text x="234.3" y="96.2">SWD_DIO_TGTMCU</text>
<text x="22.8" y="104.1" transform="rotate(-90 22.8 104.1)">6</text>
<text x="24.5" y="104.1" transform="rotate(-90 24.5 104.1)">7</text>
<text x="94.4" y="107.1">NMI/EZP_CS/PAT4</text>
<text x="96.4" y="103.7">SPI0_SIN/PTC7</text>
<text x="107.1" y="102.8">28</text>
<text x="107.1" y="106.3">16</text>
<text x="174.4" y="104.5">7</text>
<text x="176.7" y="105.4">GND</text>
<text x="186.2" y="103.7">3A</text>
<text x="186.3" y="105.4">3Y</text>
<text x="189.3" y="104.5">8</text>
<text x="189.3" y="102.8">9</text>
<text x="234.3" y="103.2">SWD_CLK_TGTMCU</text>
<text x="65.6" y="113.6">2</text>
<text x="74.2" y="108">10</text>
<text x="74.9" y="109.7">9</text>
<text x="77.3" y="108.9">EXTAL32</text>
<text x="77.3" y="110.6">XTAL32</text>
<text x="95.5" y="108.9">SPI0_SCLK/PTC5</text>
<text x="102.4" y="112.3">PTD4</text>
<text x="107.1" y="108">26</text>
<text x="107.1" y="111.5">29</text>
<text x="116.4" y="110.4">R16</text>
<text x="127.4" y="111.6">K</text>
<text x="132.4" y="111.6">A</text>
<text x="234.3" y="111.8">SDA_A5</text>
<text x="57.7" y="114.9">C32</text>
<text x="66.5" y="115.8">Y4</text>
<text x="66.6" y="117.6">8MHz</text>
<text x="74.2" y="114.9">18</text>
<text x="74.2" y="118.4">17</text>
<text x="77.3" y="115.8">XTALO/PTA19</text>
<text x="77.3" y="119.2">EXTAL0/PTA18</text>
<text x="95.4" y="117.5">UART0_RX/PTD6</text>
<text x="96.1" y="115.8">SPI_PCS2/PTD5</text>
<text x="107.1" y="114.9">30</text>
<text x="107.1" y="116.6">31</text>
<text x="116.2" y="115.2">1K</text>
<text x="123.4" y="116" transform="rotate(-90 123.4 116)">RED</text>
<text x="125.1" y="115.8" transform="rotate(-90 125.1 115.8)">LED</text>
<text x="132.1" y="116.3">D3</text>
<text x="143" y="116.1">+3.3V</text>
<text x="175.4" y="118.7">U1</text>
<text x="58.9" y="120.8">22PF</text>
<text x="64.3" y="121.5">1</text>
<text x="74.7" y="124.8">U11</text>
<text x="95.5" y="121">UART0_TX/PTD7</text>
<text x="107.1" y="120.1">32</text>
<text x="172" y="121.5">74LVC125ADB</text>
<text x="64.6" y="127.1">C33</text>
<text x="71.5" y="127">MK20DX128VFM5</text>
<text x="207.1" y="131.7">+3.3V</text>
<text x="65.8" y="132.9">22PF</text>
<text x="126.8" y="133.4">VDD_5V</text>
<text x="195.6" y="133.3">R31</text>
<text x="101.6" y="143.4">R6</text>
<text x="105.8" y="143.5">10K</text>
<text x="116.4" y="143.5">R7</text>
<text x="120" y="143.6">4K7</text>
<text x="195.9" y="139.1">10K</text>
</g>
<g font-size="1.1">
<text x="204.9" y="10.1">Design</text>
<text x="205.6" y="11.3">Rev</text>
<text x="205.8" y="12.9">01</text>
<text x="209.8" y="12.9">First release.</text>
<text x="279.5" y="12.8">04/Jan/16</text>
<text x="143.2" y="48.4">C34</text>
<text x="143.2" y="50.8">10uF</text>
<text x="59.8" y="89">C35</text>
<text x="63.2" y="89">10uF</text>
<text x="55.7" y="106.7">10uF</text>
<text x="56.2" y="103.6">C24</text>
</g>
</svg>
